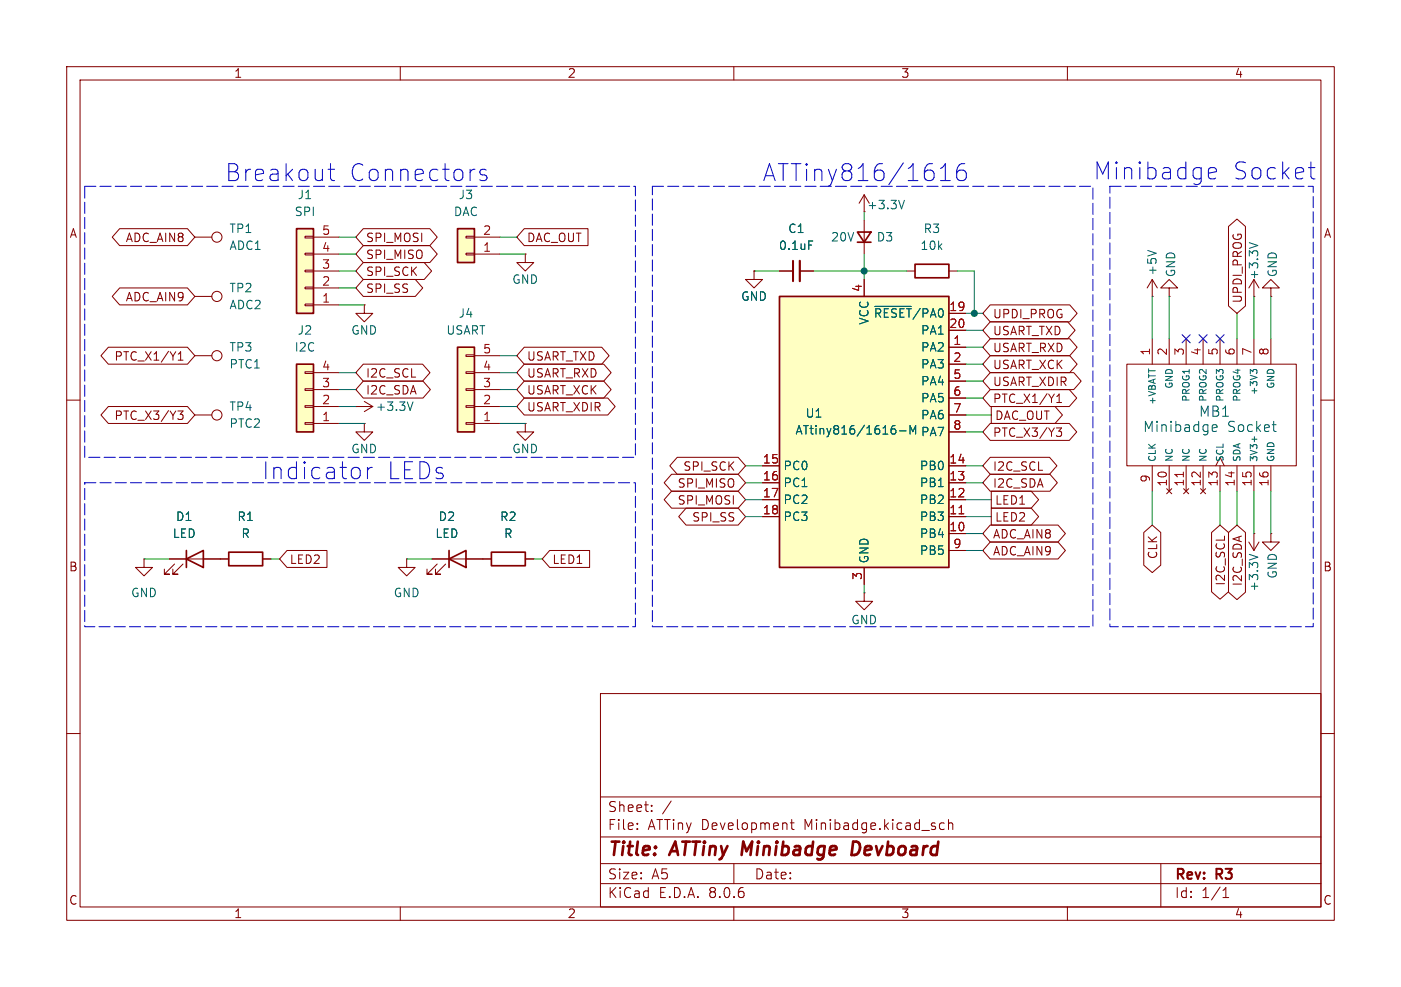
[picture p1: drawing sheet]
<svg xmlns="http://www.w3.org/2000/svg" width="210mm" height="148mm" viewBox="0 0 210 148" stroke-linecap="round" stroke-linejoin="round" font-family="sans-serif">
<g fill="none" stroke="#840000" stroke-width=".15">
<path d="M10 10h190v128h-190zM12 12h186v124h-186zM60 10v2M110 10v2M160 10v2M10 60h2M175.3 43.2h1.2l-1.2-1.3-1.3 1.3h1.3v1.3M175.3 44.5h.1M198 60h2M25.4 83.8h8.9M26.2 84.6l-1.6 1.5h.8h-.8v-.8M27.4 84.6l-1.5 1.5h.8h-.8v-.8"/>
<path d="M39.4 83.8h1.2M187.2 81.3l.8 1.3M188 80h.1M188 80v2.6M188.7 81.3l-.7 1.3M190.5 80v1.3h1.3l-1.3 1.3-1.3-1.3h1.3M190.5 80h.1M10 110h2M90 104h108v32h-108zM90 119.5h108M198 110h2M60 136v2"/>
<path d="M90 132.5h108M90 129.5h108M90 125.5h108M95.5 124.2v.2M95.5 123.5v.1M97.7 121.5v.2M97.7 120.8v.1M100.6 120.1l-1.3 1.9M110 136v2M110 129.5v3M118.5 123.4h.5M118.7 122.9v1.3l.1 .1 .2 .1"/>
<path d="M141.5 123.5l-.4-.1-.3 .3v.4l.2 .2h.5M142.2 123.5a.37 .37 0 0 1 .6 .1v.8M142.2 122.9v1.5M160 136v2M174 129.5v6.5M183.3 134.6h.9M183.3 133.5l.5-.4v1.5"/>
</g>
<path d="M128.6 126.3l-.7-.1-.3 2h.5l.5-.3" fill="none" stroke="#840000" stroke-width=".4"/>
<path d="M27.9 83.8l2.6-1.2v2.5zM27.9 82.6v2.5M34.3 82.8h5.1v2h-5.1z" fill="none" stroke="#840000" stroke-width=".25"/>
<path d="M187.3 83.1l1.2 .5" fill="none" stroke="#006464" stroke-width=".15"/>
<path d="M116.8 44.5h25.4v40.6h-25.4z" fill="#ffffc2"/>
<path d="M116.8 44.5h25.4v40.6h-25.4zM67.3 83.8l2.5-1.2v2.5zM67.3 82.6v2.5" fill="none" stroke="#840000" stroke-width=".25"/>
<g fill="none" stroke="#840000" stroke-width=".15">
<path d="M78.7 38.1v1.3h1.3l-1.3 1.2-1.2-1.2h1.2M78.7 38.1h.1M54.6 45.7v1.3h1.3l-1.3 1.3-1.3-1.3h1.3M54.6 45.7h.1M113 40.6v1.3h1.3l-1.3 1.3-1.2-1.3h1.2M113 40.6h.1M116.8 40.6h2.1M119.9 40.6h2M129.5 41.9v2.6M142.2 52.1h2.6M142.2 47h2.6M142.2 54.6h2.6"/>
<path d="M142.2 49.5h2.6M142.2 57.2h2.6M142.2 59.7h2.6M29.2 62.2h2.5M53.3 61h.1M53.3 61h2.6M54.6 63.5v1.3h1.3l-1.3 1.2-1.3-1.2h1.3M54.6 63.5h.1M54.6 60.2l1.3 .8M55.9 61l-1.3 .7M114.3 77.5h2.5M114.3 74.9h2.5"/>
<path d="M114.3 72.4h2.5M114.3 69.9h2.5M142.2 77.5h2.6M142.2 74.9h2.6M142.2 72.4h2.6M142.2 69.9h2.6M142.2 62.2h2.6M142.2 64.8h2.6M61 83.8v1.3h1.2l-1.2 1.3-1.3-1.3h1.3M61 83.8h.1M64.8 83.8h7.6M65.5 84.6l-1.5 1.5h.8h-.8v-.8"/>
<path d="M66.8 84.6l-1.5 1.5h.7h-.7v-.8M129.5 88.9v1.3h1.3l-1.3 1.2-1.2-1.2h1.2M129.5 88.9h.1M129.5 85.1v2.5M142.2 80h2.6M142.2 82.6h2.6"/>
<circle cx="32.5" cy="62.2" r=".76"/>
</g>
<path d="M143.8 77.1h.7" fill="none" stroke="#a90000" stroke-width=".15"/>
<path d="M121.2 36.1h.6M131.1 45.9h5.5M61.9 60.3l-.4 1.2M133.9 63.8h.3M134.1 64.3l.2 .3v.3l-.2 .2M134.8 64.6h1M136.4 65.1v-1.3l.4 .9 .5-.9v1.3" fill="none" stroke="#006464" stroke-width=".15"/>
<path d="M119.9 39.1v3.1" fill="none" stroke="#840000" stroke-width=".33"/>
<path d="M118.9 39.1v3.1" fill="none" stroke="#840000" stroke-width=".3"/>
<path d="M68.6 52.1h2.5v12.7h-2.5z" fill="#ffffc2"/>
<g fill="none" stroke="#840000" stroke-width=".15">
<path d="M129.5 29.2l-.7 1.3M129.5 29.2v2.6M129.5 33v5.1M129.5 29.2l.8 1.3M69.8 53.2h1.3v.3h-1.3zM69.8 55.8h1.3v.2h-1.3zM69.8 58.3h1.3v.2h-1.3zM71.1 58.4h3.8M71.1 55.9h3.8M71.1 53.3h3.8M135.9 40.6h1.3M142.2 40.6h1.3"/>
<path d="M168.9 54.6h25.4v15.3h-25.4zM172.7 50.8v3.8M175.3 50.8v3.8M177.8 50.8v3.8M180.3 50.8v3.8M182.9 50.8v3.8M185.4 50.8v3.8M188 44.5h.1M188 41.9v2.6M188 50.8v3.8M188 41.9l-.8 1.3M188 41.9l.7 1.3"/>
<path d="M190.5 50.8v3.8M69.8 60.8h1.3v.3h-1.3zM69.8 63.4h1.3v.2h-1.3zM71.1 63.5h3.8M71.1 61h3.8M78.7 63.5v1.3h1.3l-1.3 1.2-1.2-1.2h1.2M78.7 63.5h.1M172.7 69.9v3.8M174.9 73.3l.7 .7M175.3 69.9v3.8M175.6 73.3l-.7 .7M177.4 73.3l.8 .7"/>
<path d="M177.8 69.9v3.8M178.2 73.3l-.8 .7M180 73.3l.7 .7M180.3 69.9v3.8M180.7 73.3l-.7 .7M182.2 69.9l.7-1.3 .6 1.3M182.9 69.9v3.8M185.4 69.9v3.8M188 69.9v3.8M190.5 69.9v3.8"/>
</g>
<path d="M128.5 34.8h2.1l-1.1 1.5zM128.5 36.3h2.1M137.2 39.6h5v2.1h-5zM68.6 52.1h2.5v12.7h-2.5z" fill="none" stroke="#840000" stroke-width=".25"/>
<path d="M177.4 70.8v.7" fill="none" stroke="#a90000" stroke-width=".15"/>
<path d="M135.6 30l-.5 1.3M187.3 36.4l1.2 .4M188.4 55.9v-.3l-.2-.2-.3 .1-.1 .2-.4-.3v.6M181.7 64.2l.7-.1v-.3l-.5-.1-.2 .2 .1 .7h.6M188 65.5v.7M190.7 63.7h.6M191.1 64.7h.2" fill="none" stroke="#006464" stroke-width=".15"/>
<path d="M44.4 54.6h2.6v10.2h-2.6z" fill="#ffffc2"/>
<path d="M45.7 55.8h1.3v.2h-1.3zM45.7 58.3h1.3v.2h-1.3zM47 58.4h3.8M47 55.9h3.8M190.5 43.2h1.3l-1.3-1.3-1.3 1.3h1.3v1.3M190.5 44.5h.1M45.7 60.8h1.3v.3h-1.3zM45.7 63.4h1.3v.2h-1.3zM47 63.5h3.8M47 61h3.8" fill="none" stroke="#840000" stroke-width=".15"/>
<path d="M44.4 54.6h2.6v10.2h-2.6z" fill="none" stroke="#840000" stroke-width=".25"/>
<path d="M68.6 34.3h2.5v5.1h-2.5z" fill="#ffffc2"/>
<g fill="none" stroke="#840000" stroke-width=".15">
<path d="M69.8 35.4h1.3v.3h-1.3zM69.8 38h1.3v.2h-1.3zM71.1 38.1h3.8M71.1 35.6h3.8M29.2 53.3h2.5M172.7 44.5h.1M172.7 41.9l-.7 1.3M172.7 41.9v2.6M172.7 41.9l.8 1.3M21.6 83.8v1.3h1.3l-1.3 1.3-1.3-1.3h1.3M21.6 83.8h.1M72.4 83.8h1.3"/>
<path d="M78.7 83.8h1.3"/>
<circle cx="32.5" cy="53.3" r=".76"/>
</g>
<path d="M68.6 34.3h2.5v5.1h-2.5zM73.7 82.8h5v2h-5z" fill="none" stroke="#840000" stroke-width=".25"/>
<path d="M172 37.6l1.3 .4" fill="none" stroke="#006464" stroke-width=".15"/>
<path d="M44.4 34.3h2.6v12.7h-2.6z" fill="#ffffc2"/>
<g fill="none" stroke="#840000" stroke-width=".15">
<path d="M17.9 34.3h10.2l1.1 1.3-1.1 1.2h-10.2l-1.1-1.2zM29.2 35.6h2.5M45.7 35.4h1.3v.3h-1.3zM45.7 38h1.3v.2h-1.3zM47 38.1h3.8M47 35.6h3.8M54.5 39.4h9.1l1.1 1.2-1.1 1.3h-9.1l-1.2-1.3zM54.5 36.8h9.9l1.1 1.3-1.1 1.3h-9.9l-1.2-1.3zM54.5 34.3h9.9l1.1 1.3-1.1 1.2h-9.9l-1.2-1.2zM78.6 34.3h9.5v2.5h-9.5l-1.1-1.2zM184.1 34l1.3-1.2 1.3 1.2v11.9l-1.3 1.1-1.3-1.1zM16.2 52.1h11.9l1.1 1.2-1.1 1.3h-11.9l-1.1-1.3z"/>
<path d="M17.9 43.2h10.2l1.1 1.3-1.1 1.2h-10.2l-1.1-1.2zM26.7 54h.7M26.7 53.1l.4-.4v1.3M29.2 44.5h2.5M45.7 40.5h1.3v.3h-1.3zM45.7 43.1h1.3v.2h-1.3zM45.7 45.6h1.3v.2h-1.3zM47 45.7h3.8M47 43.2h3.8M47 40.6h3.8M54.5 57.1h8.9l1.1 1.3-1.1 1.3h-8.9l-1.2-1.3zM54.5 41.9h7.8l1.1 1.3-1.1 1.3h-7.8l-1.2-1.3z"/>
<path d="M54.5 54.6h8.8l1.2 1.3-1.2 1.3h-8.8l-1.2-1.3zM78.6 59.7h12.5l1.1 1.3-1.1 1.2h-12.5l-1.1-1.2zM78.6 52.1h11.6l1.1 1.2-1.1 1.3h-11.6l-1.1-1.3zM78.6 57.1h11.9l1.1 1.3-1.1 1.3h-11.9l-1.1-1.3zM78.6 54.6h11.9l1.1 1.3-1.1 1.3h-11.9l-1.1-1.3zM113 40.6h.1M116.8 40.6h2.1M119.9 40.6h2M129.5 41.9v2.6M142.2 52.1h2.6M142.2 47h2.6M142.2 54.6h2.6"/>
<path d="M142.2 49.5h2.6M142.2 57.2h2.6M142.2 59.7h2.6M148.4 48.3h11.6l1.2 1.2-1.2 1.3h-11.6l-1.1-1.3zM148.4 53.3h11.9l1.2 1.3-1.2 1.3h-11.9l-1.1-1.3zM148.4 50.8h11.9l1.2 1.3-1.2 1.2h-11.9l-1.1-1.2zM148.4 58.4h11.9l1.1 1.3-1.1 1.3h-11.9l-1.1-1.3zM148.4 55.9h12.6l1.1 1.3-1.1 1.2h-12.6l-1.1-1.2zM148.4 45.7h11.9l1.2 1.3-1.2 1.3h-11.9l-1.1-1.3zM158.4 59.5l.4-.4v1.3M16.2 61h11.9l1.1 1.2-1.1 1.3h-11.9l-1.1-1.3zM26.7 61.6h.7l-.4 .5 .4 .1v.5l-.2 .2h-.4"/>
<path d="M100.7 73.7h9.9l1.2 1.2-1.2 1.3h-9.9l-1.1-1.3zM100.7 71.1h9.9l1.2 1.3-1.2 1.3h-9.9l-1.1-1.3zM101.5 68.6h9.1l1.2 1.3-1.2 1.2h-9.1l-1.1-1.2zM102.8 76.2h7.8l1.2 1.3-1.2 1.2h-7.8l-1.1-1.2zM114.3 77.5h2.5M114.3 74.9h2.5M114.3 72.4h2.5M114.3 69.9h2.5M142.2 77.5h2.6M142.2 74.9h2.6M142.2 72.4h2.6M142.2 69.9h2.6"/>
<path d="M142.2 62.2h2.6M142.2 64.8h2.6M148.4 78.7h10.2l1.1 1.3-1.1 1.3h-10.2l-1.1-1.3zM148.4 68.6h8.9l1.1 1.3-1.1 1.2h-8.9l-1.1-1.2zM148.4 63.5h11.9l1.1 1.3-1.1 1.2h-11.9l-1.1-1.2zM148.4 71.1h9l1.1 1.3-1.1 1.3h-9l-1.1-1.3zM148.6 61h9.5l1.2 1.2-1.2 1.3h-9.5zM148.6 76.2h6l1.1 1.3-1.1 1.2h-6zM148.6 73.7h6l1.1 1.2-1.1 1.3h-6zM158.3 64.2h.8l-.4 .5 .4 .1v.4l-.2 .2h-.4M158.4 60.4h.7M171.4 79.9l1.3-1.2 1.3 1.2v4.9l-1.3 1.1-1.3-1.1z"/>
<path d="M181.6 79.9l1.3-1.2 1.3 1.2v8.8l-1.3 1.2-1.3-1.2zM184.1 79.9l1.3-1.2 1.3 1.2v8.9l-1.3 1.1-1.3-1.1zM25.4 83.8h2.5M30.5 83.8h3.8M39.4 83.8h1.2M43 82.5h6v2.6h-6l-1.1-1.3zM64.8 83.8h2.5M69.8 83.8h3.9M78.7 83.8h1.3M82.4 82.5h6v2.6h-6l-1.1-1.3zM129.5 85.1v2.5M142.2 80h2.6"/>
<path d="M142.2 82.6h2.6M148.4 81.3h10.2l1.1 1.3-1.1 1.2h-10.2l-1.1-1.2z"/>
<circle cx="32.5" cy="35.6" r=".76"/>
<circle cx="32.5" cy="44.4" r=".76"/>
</g>
<path d="M44.4 34.3h2.6v12.7h-2.6z" fill="none" stroke="#840000" stroke-width=".25"/>
<path d="M49.2 25.4h.9M49.5 24.5v2.2l.2 .3 .4 .1M72.9 25.5l-.6-.1-.3 .1-.1 .2 .1 .4 .9 .3 .1 .2-.1 .4-.3 .1h-.4l-.3-.1M141 27.1h1.4M141.2 25.1l.5-.6v2.6M144.6 24.5a1.01 1.01 0 0 0-1.2 1.1v1l.2 .4 .3 .1h.5l.3-.3 .2-.2v-.6l-.3-.4-.2-.1h-.5l-.3 .1-.2 .4M181.3 26.7l.2 .1h.5l.2-.1M181.3 25.3l.2-.2h.5l.2 .2 .1 .4-1.2 .3M196.1 25.1h1M196.6 26.7l.5 .1M55.1 70.1v1.7M55.8 70.1a.65 .65 0 0 0-.7 .5" fill="none" stroke="#0000c2" stroke-width=".15"/>
<path d="M12.7 27.9h82.5v40.7h-82.5zM97.8 27.9h66v66.1h-66zM166.4 27.9h30.4v66.1h-30.4zM12.7 72.4h82.5v21.6h-82.5z" fill="none" stroke="#0000c2" stroke-width=".15" stroke-dasharray="1.7 .6"/>
<g fill="none" stroke="#009600" stroke-width=".15">
<path d="M50.8 35.6h2.5M50.8 38.1h2.5M74.9 35.6h2.6M74.9 38.1h3.8M129.5 31.8v1.2M129.5 38.1v3.8M50.8 40.6h2.5M50.8 55.9h2.5M50.8 58.4h2.5M50.8 45.7h3.8M50.8 43.2h2.5M74.9 55.9h2.6"/>
<path d="M74.9 53.3h2.6M74.9 58.4h2.6M113 40.6h3.8M121.9 40.6h14M143.5 40.6h2.5v6.4M144.8 47h2.5M144.8 59.7h2.5M144.8 52.1h2.5M144.8 54.6h2.5M144.8 49.5h2.5M144.8 57.2h2.5M172.7 44.5v6.3"/>
<path d="M175.3 44.5v6.3M185.4 47v3.8M188 44.5v6.3M190.5 44.5v6.3M50.8 61h2.5M50.8 63.5h3.8M74.9 61h2.6M74.9 63.5h3.8M111.8 72.4h2.5M111.8 69.9h2.5M111.8 74.9h2.5M111.8 77.5h2.5"/>
<path d="M144.8 72.4h2.5M144.8 69.9h2.5M144.8 62.2h3.8M144.8 64.8h2.5M144.8 74.9h3.8M144.8 77.5h3.8M172.7 73.7v5M182.9 73.7v5M185.4 73.7v5M188 73.7v6.3M190.5 73.7v6.3M21.6 83.8h3.8"/>
<path d="M40.6 83.8h1.3M61 83.8h3.8M80 83.8h1.3M129.5 87.6v1.3M144.8 82.6h2.5M144.8 80h2.5"/>
</g>
<path d="M177.2 50.2l1.2 1.2M178.4 50.2l-1.2 1.2M179.7 50.2l1.2 1.2M180.9 50.2l-1.2 1.2M182.3 50.2l1.2 1.2M183.5 50.2l-1.2 1.2" fill="none" stroke="#000084" stroke-width=".15"/>
<path d="M121.2 36.1h.6M131.1 45.9h5.5M133.9 63.8h.3M134.1 64.3l.2 .3v.3l-.2 .2M134.8 64.6h1M136.4 65.1v-1.3l.4 .9 .5-.9v1.3" fill="none" stroke="#006464" stroke-width=".15"/>
<path d="M143.8 77.1h.7" fill="none" stroke="#a90000" stroke-width=".15"/>
<g fill="#009600" stroke="#009600" stroke-width=".15">
<circle cx="146" cy="47" r=".46"/>
<circle cx="129.5" cy="40.6" r=".46"/>
</g>
<g font-size="3.5" fill="#0000c2">
<text x="33.7" y="27.4">Breakout</text>
<text x="52.3" y="27.4">Connectors</text>
<text x="114.3" y="27.4">ATTiny816/1616</text>
<text x="163.9" y="27.2">Minibadge</text>
<text x="184.7" y="27.2">Socket</text>
<text x="39.3" y="72.1">Indicator</text>
<text x="58" y="72.1">LEDs</text>
</g>
<g font-size="2.8" fill="#840000">
<text x="91" y="128.9">Title:</text>
<text x="100.7" y="128.9">ATTiny Minibadge</text>
<text x="129.3" y="128.9">Devboard</text>
</g>
<g font-size="2.1" fill="#006464">
<text x="171.3" y="65">Minibadge</text>
<text x="179.6" y="62.7">MB1</text>
<text x="184" y="65">Socket</text>
</g>
<g font-size="2.1" fill="#840000">
<text x="91" y="124.7">File:</text>
<text x="91" y="122">Sheet:</text>
<text x="97.1" y="124.7">ATTiny</text>
<text x="105.2" y="124.7">Development</text>
<text x="120.7" y="124.7">Minibadge.kicad_sch</text>
<text x="91" y="134.9">KiCad</text>
<text x="91" y="132.1">Size:</text>
<text x="97.7" y="132.1">A5</text>
<text x="98.7" y="134.9">E.D.A.</text>
<text x="106.3" y="134.9">8.0.6</text>
<text x="113" y="132.1">Date:</text>
<text x="176" y="132.3">Rev:</text>
<text x="176" y="134.9">Id:</text>
<text x="180.1" y="134.9">1/1</text>
<text x="182.4" y="132.3">R3</text>
</g>
<g font-size="1.8" fill="#840000">
<text x="35" y="11.9">1</text>
<text x="85" y="11.9">2</text>
<text x="135" y="11.9">3</text>
<text x="185" y="11.9">4</text>
<text x="10.3" y="35.9">A</text>
<text x="198.4" y="35.9">A</text>
<text x="18.7" y="36.5">ADC_AIN8</text>
<text x="54.8" y="41.6">SPI_SCK</text>
<text x="54.8" y="39.1">SPI_MISO</text>
<text x="54.8" y="36.5">SPI_MOSI</text>
<text x="78.9" y="36.5">DAC_OUT</text>
<text x="18.7" y="45.4">ADC_AIN9</text>
<text x="54.8" y="44.1">SPI_SS</text>
<text x="148.7" y="47.9">UPDI_PROG</text>
<text x="186.4" y="45.6" transform="rotate(-90 186.4 45.6)">UPDI_PROG</text>
<text x="148.7" y="50.5">USART_TXD</text>
<text x="148.7" y="53">USART_RXD</text>
<text x="17.1" y="54.3">PTC_X1/Y1</text>
<text x="54.8" y="59.4">I2C_SDA</text>
<text x="54.8" y="56.8">I2C_SCL</text>
<text x="78.9" y="54.3">USART_TXD</text>
<text x="78.9" y="59.4">USART_XCK</text>
<text x="78.9" y="56.8">USART_RXD</text>
<text x="148.7" y="55.6">USART_XCK</text>
<text x="148.7" y="58.1">USART_XDIR</text>
<text x="17.1" y="63.2">PTC_X3/Y3</text>
<text x="78.9" y="61.9">USART_XDIR</text>
<text x="148.7" y="60.6">PTC_X1/Y1</text>
<text x="148.7" y="65.7">PTC_X3/Y3</text>
<text x="149.1" y="63.2">DAC_OUT</text>
<text x="102.3" y="70.8">SPI_SCK</text>
<text x="148.7" y="70.8">I2C_SCL</text>
<text x="101.5" y="75.9">SPI_MOSI</text>
<text x="101.5" y="73.3">SPI_MISO</text>
<text x="148.7" y="73.3">I2C_SDA</text>
<text x="149.1" y="75.9">LED1</text>
<text x="103.7" y="78.4">SPI_SS</text>
<text x="148.7" y="81">ADC_AIN8</text>
<text x="148.7" y="83.5">ADC_AIN9</text>
<text x="149.1" y="78.4">LED2</text>
<text x="173.7" y="83.9" transform="rotate(-90 173.7 83.9)">CLK</text>
<text x="10.3" y="85.9">B</text>
<text x="43.3" y="84.8">LED2</text>
<text x="82.7" y="84.8">LED1</text>
<text x="183.8" y="87.9" transform="rotate(-90 183.8 87.9)">I2C_SCL</text>
<text x="186.4" y="88" transform="rotate(-90 186.4 88)">I2C_SDA</text>
<text x="198.3" y="85.9">B</text>
<text x="10.3" y="135.9">C</text>
<text x="35" y="137.9">1</text>
<text x="85" y="137.9">2</text>
<text x="135" y="137.9">3</text>
<text x="185" y="137.9">4</text>
<text x="198.3" y="135.9">C</text>
</g>
<g font-size="1.8" fill="#006464">
<text x="34.3" y="35.2">TP1</text>
<text x="44.1" y="32.6">SPI</text>
<text x="44.5" y="30.1">J1</text>
<text x="67.9" y="32.6">DAC</text>
<text x="68.7" y="30.1">J3</text>
<text x="118" y="35.2">C1</text>
<text x="129.9" y="31.6">+3.3V</text>
<text x="138.4" y="35.2">R3</text>
<text x="34.3" y="37.7">ADC1</text>
<text x="116.7" y="37.7">0.1uF</text>
<text x="124.5" y="36.4">20V</text>
<text x="131.3" y="36.4">D3</text>
<text x="137.9" y="37.7">10k</text>
<text x="173.6" y="41.4" transform="rotate(-90 173.6 41.4)">+5V</text>
<text x="176.4" y="41.7" transform="rotate(-90 176.4 41.7)">GND</text>
<text x="191.6" y="41.7" transform="rotate(-90 191.6 41.7)">GND</text>
<text x="34.3" y="44">TP2</text>
<text x="34.3" y="46.6">ADC2</text>
<text x="68.7" y="47.9">J4</text>
<text x="76.7" y="42.8">GND</text>
<text x="111" y="45.3">GND</text>
<text x="130.9" y="47.9">~{RESET}/PA0</text>
<text x="188.8" y="42.1" transform="rotate(-90 188.8 42.1)">+3.3V</text>
<text x="34.3" y="52.9">TP3</text>
<text x="44.1" y="52.9">I2C</text>
<text x="44.5" y="50.4">J2</text>
<text x="52.6" y="50.4">GND</text>
<text x="66.8" y="50.4">USART</text>
<text x="130.4" y="48.8" transform="rotate(-90 130.4 48.8)">VCC</text>
<text x="138" y="52.9">PA2</text>
<text x="138" y="50.4">PA1</text>
<text x="34.3" y="55.5">PTC1</text>
<text x="138" y="55.5">PA3</text>
<text x="138" y="58">PA4</text>
<text x="34.3" y="61.8">TP4</text>
<text x="34.3" y="64.4">PTC2</text>
<text x="56.2" y="61.8">+3.3V</text>
<text x="119.1" y="65.4">ATtiny816/1616-M</text>
<text x="120.7" y="62.8">U1</text>
<text x="138" y="60.6">PA5</text>
<text x="138" y="63.1">PA6</text>
<text x="138" y="65.6">PA7</text>
<text x="52.6" y="68.2">GND</text>
<text x="76.7" y="68.2">GND</text>
<text x="117.3" y="70.7">PC0</text>
<text x="137.8" y="70.7">PB0</text>
<text x="117.3" y="73.3">PC1</text>
<text x="117.3" y="75.8">PC2</text>
<text x="137.8" y="75.8">PB2</text>
<text x="137.8" y="73.3">PB1</text>
<text x="25.8" y="80.9">LED</text>
<text x="26.3" y="78.3">D1</text>
<text x="35.5" y="78.3">R1</text>
<text x="36.1" y="80.9">R</text>
<text x="65.2" y="80.9">LED</text>
<text x="65.7" y="78.3">D2</text>
<text x="74.9" y="78.3">R2</text>
<text x="75.5" y="80.9">R</text>
<text x="117.3" y="78.3">PC3</text>
<text x="137.8" y="80.9">PB4</text>
<text x="137.8" y="78.3">PB3</text>
<text x="137.8" y="83.4">PB5</text>
<text x="19.6" y="89.8">GND</text>
<text x="58.9" y="89.8">GND</text>
<text x="130.4" y="84.6" transform="rotate(-90 130.4 84.6)">GND</text>
<text x="188.8" y="88.8" transform="rotate(-90 188.8 88.8)">+3.3V</text>
<text x="191.6" y="86.9" transform="rotate(-90 191.6 86.9)">GND</text>
<text x="127.5" y="93.8">GND</text>
</g>
<g font-size="1.8" fill="#a90000">
<text x="48.2" y="35.3">5</text>
<text x="72.3" y="35.3">2</text>
<text x="48.2" y="40.4">3</text>
<text x="48.2" y="37.8">4</text>
<text x="72.3" y="37.8">1</text>
<text x="48.2" y="45.5">1</text>
<text x="48.2" y="42.9">2</text>
<text x="129.3" y="43.9" transform="rotate(-90 129.3 43.9)">4</text>
<text x="142.2" y="46.7">19</text>
<text x="72.3" y="53.1">5</text>
<text x="142.2" y="49.3">20</text>
<text x="142.8" y="51.8">1</text>
<text x="172.5" y="53.4" transform="rotate(-90 172.5 53.4)">1</text>
<text x="175" y="53.4" transform="rotate(-90 175 53.4)">2</text>
<text x="177.5" y="53.4" transform="rotate(-90 177.5 53.4)">3</text>
<text x="180.1" y="53.4" transform="rotate(-90 180.1 53.4)">4</text>
<text x="182.6" y="53.4" transform="rotate(-90 182.6 53.4)">5</text>
<text x="185.2" y="53.4" transform="rotate(-90 185.2 53.4)">6</text>
<text x="187.7" y="53.4" transform="rotate(-90 187.7 53.4)">7</text>
<text x="190.2" y="53.4" transform="rotate(-90 190.2 53.4)">8</text>
<text x="48.2" y="58.2">3</text>
<text x="48.2" y="55.6">4</text>
<text x="72.3" y="58.2">3</text>
<text x="72.3" y="55.6">4</text>
<text x="142.8" y="54.4">2</text>
<text x="142.8" y="56.9">5</text>
<text x="142.8" y="59.4">6</text>
<text x="48.2" y="63.2">1</text>
<text x="48.2" y="60.7">2</text>
<text x="72.3" y="63.2">1</text>
<text x="72.3" y="60.7">2</text>
<text x="142.8" y="62">7</text>
<text x="142.8" y="64.5">8</text>
<text x="114.3" y="69.6">15</text>
<text x="142.2" y="69.6">14</text>
<text x="114.3" y="72.1">16</text>
<text x="114.3" y="74.7">17</text>
<text x="114.3" y="77.2">18</text>
<text x="142.2" y="77.2">11</text>
<text x="142.2" y="74.7">12</text>
<text x="142.2" y="72.1">13</text>
<text x="172.5" y="72.5" transform="rotate(-90 172.5 72.5)">9</text>
<text x="175" y="73.1" transform="rotate(-90 175 73.1)">10</text>
<text x="177.5" y="73.1" transform="rotate(-90 177.5 73.1)">11</text>
<text x="180.1" y="73.1" transform="rotate(-90 180.1 73.1)">12</text>
<text x="182.6" y="73.1" transform="rotate(-90 182.6 73.1)">13</text>
<text x="185.2" y="73.1" transform="rotate(-90 185.2 73.1)">14</text>
<text x="187.7" y="73.1" transform="rotate(-90 187.7 73.1)">15</text>
<text x="190.2" y="73.1" transform="rotate(-90 190.2 73.1)">16</text>
<text x="142.2" y="79.8">10</text>
<text x="142.8" y="82.3">9</text>
<text x="129.3" y="87.1" transform="rotate(-90 129.3 87.1)">3</text>
</g>
<g font-size="1.4" fill="#006464">
<text x="176" y="58.4" transform="rotate(-90 176 58.4)">GND</text>
<text x="188.7" y="59.4" transform="rotate(-90 188.7 59.4)">+3V3</text>
<text x="191.2" y="58.4" transform="rotate(-90 191.2 58.4)">GND</text>
<text x="173.4" y="60.9" transform="rotate(-90 173.4 60.9)">+VBATT</text>
<text x="178.5" y="60.4" transform="rotate(-90 178.5 60.4)">PROG1</text>
<text x="181.1" y="60.4" transform="rotate(-90 181.1 60.4)">PROG2</text>
<text x="183.6" y="60.4" transform="rotate(-90 183.6 60.4)">PROG3</text>
<text x="186.1" y="60.4" transform="rotate(-90 186.1 60.4)">PROG4</text>
<text x="173.4" y="69.3" transform="rotate(-90 173.4 69.3)">CLK</text>
<text x="176" y="69.3" transform="rotate(-90 176 69.3)">NC</text>
<text x="178.5" y="69.3" transform="rotate(-90 178.5 69.3)">NC</text>
<text x="181.1" y="69.3" transform="rotate(-90 181.1 69.3)">NC</text>
<text x="183.6" y="69.3" transform="rotate(-90 183.6 69.3)">SCL</text>
<text x="186.1" y="69.3" transform="rotate(-90 186.1 69.3)">SDA</text>
<text x="188.7" y="69.3" transform="rotate(-90 188.7 69.3)">3V3+</text>
<text x="191.2" y="69.3" transform="rotate(-90 191.2 69.3)">GND</text>
</g>
</svg>
